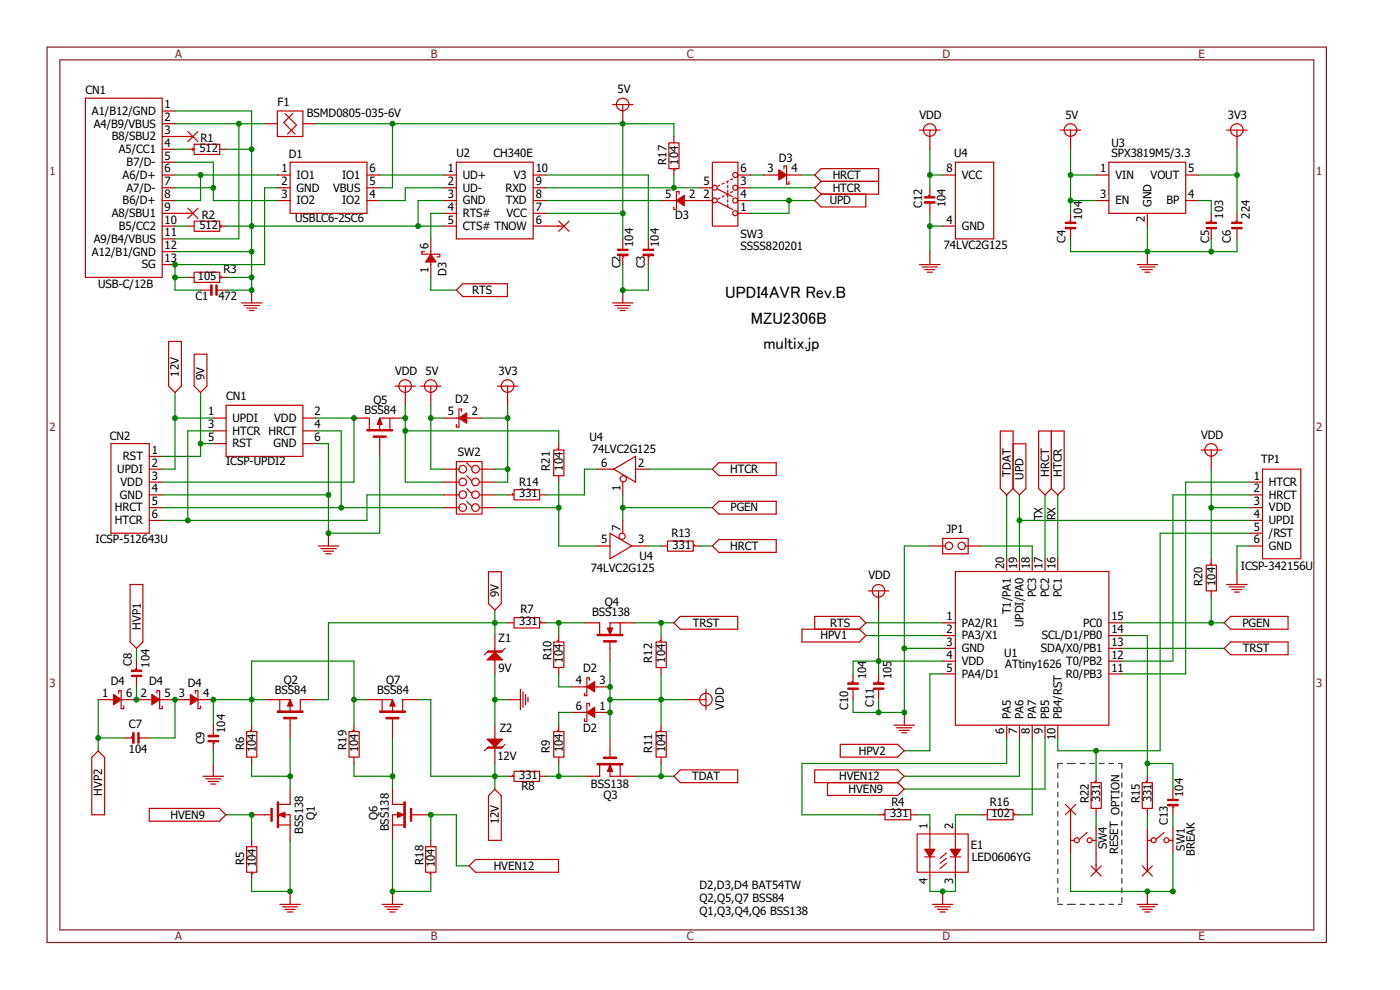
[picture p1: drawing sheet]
<svg xmlns="http://www.w3.org/2000/svg" width="297mm" height="210mm" viewBox="0 0 297 210" stroke-linecap="round" stroke-linejoin="round" font-family="sans-serif">
<path d="M10 10h271.4v189.9h-271.4zM12.7 12.7h266v184.6h-266z" fill="none" stroke="#802020" stroke-width=".25"/>
<path d="M224.4 162v29.9M224.4 162h2.7M227.1 162h10.9M238 162v29.9M224.4 191.9h2.7M227.1 191.9h10.9" fill="none" stroke="#0000c0" stroke-width=".25" stroke-dasharray="1 1"/>
<g fill="none" stroke="#c00000" stroke-width=".25">
<path d="M18.1 20.8h16.3v38h-16.3zM34.4 29h6.5M34.4 37.1h2.7M34.4 39.8h2.7M34.4 34.4h2.7M34.4 23.5h2.7M34.4 26.2h2.7M34.4 31.7h2.7M39.8 27.9l2.2 2.2M39.8 31.7h1.4M40.9 31.4v.6M41.2 30.6h5.4v2.2h-5.4z"/>
<path d="M42 27.9l-2.2 2.2M46.6 31.7h1.4M56.1 26.2h2.7M58.8 23.5h5.5v5.5h-5.5zM58.8 37.1h2.8M58.8 39.8h2.8M60.5 24.1l2.4 2.4-1.9 1.9M61.6 34.4h16.3v10.9h-16.3zM62.1 24.1l-1.9 1.9 2.4 2.4M64.3 26.2h2.7M77.9 37.1h2.7M77.9 39.8h2.7"/>
<path d="M94.1 37.1h2.7M94.1 39.8h2.7M96.8 34.4h16.3v16.3h-16.3zM113.1 37.1h2.7M113.1 39.8h2.7M130 22.2h4.3M132.1 22.2v4M141.9 30.3h2.2v5.5h-2.2zM143 29v1.3M143 35.8v1.3M143 36h.3M148.4 39.8h2.7"/>
<path d="M151.1 34.4h5.4v13.6h-5.4zM156.5 37.1h2.8M156.5 39.8h2.8M162 37.1h3.2M166.3 35.8v-.6h.6v3.8h.5v-.5M166.9 37.1h3.2M174.2 38.5l-1.4-1.4 1.4-1.3h12.2v5.4h-12.2M174.2 38.5l-1.4 1.3 1.4 1.4M174.2 38.5h12.2M195.1 27.6h4.3M197.3 27.6v4.1M197.3 39.8v1.9"/>
<path d="M200 37.1h2.7M202.7 34.4h8.1v16.3h-8.1zM225 27.6h4.3M227.1 27.6v4.1M232.5 37.1h2.7M235.2 34.4h16.3v10.9h-16.3zM251.5 37.1h2.8M260.2 27.6h4.4M262.4 27.6v4.1M34.4 45.3h6.5M34.4 42.5h2.7M34.4 48h2.7"/>
<path d="M34.4 50.7h2.7M34.4 53.4h2.7M34.4 56.1h2.7M39.8 44.2l2.2 2.2M39.8 48h1.4M39.8 58.8h1.4M41.2 46.9h5.4v2.2h-5.4zM41.2 57.7h5.4v2.2h-5.4zM42 44.2l-2.2 2.2M46.6 48h1.4M46.6 58.8h1.4M46.9 47.7v.6"/>
<path d="M46.9 58.5v.6M58.8 42.5h2.8M77.9 42.5h2.7M90 53.4h-.5v.5h3.8v.6h-.5M91.4 50.7v3.2M91.4 55.6v3.2M94.1 45.3h2.7M94.1 42.5h2.7M94.1 48h2.7M113.1 45.3h2.7M113.1 42.5h2.7M113.1 48h6.5"/>
<path d="M118.5 46.9l2.2 2.2M120.7 46.9l-2.2 2.2M132.1 50.7v2.2M132.1 54.2v1.9M132.1 54.5h.3M137.5 50.7v2.2M137.5 54.2v1.9M137.5 54.5h.3M140.3 42.5h3.2M144.1 41.2v-.6h-.6v3.8h-.5v-.5M145.2 42.5h5.9M152.2 42.8l3.2 1.6"/>
<path d="M152.2 40.1l3.2 1.6M156.5 45.3h2.8M156.5 42.5h2.8M174.2 41.2l-1.4 1.3 1.4 1.4h9.5v-2.7M195.1 56.1h4.3M195.6 56.6h3.3M196.2 57.2h2.1M196.7 57.7h1.1M197 41.4h.3M197.3 43.1v2.2M197.3 53.4v2.7M200 48h2.7"/>
<path d="M226.9 46.9h.2M227.1 45.3v1.9M227.1 48.5v2.2M232.5 42.5h2.7M241.3 56.1h4.3M241.8 56.6h3.2M242.3 57.2h2.2M242.9 57.7h1.1M243.4 45.3v2.7M243.4 53.4v2.7M251.5 42.5h2.8M256.7 46.9h.3"/>
<path d="M257 45.3v1.9M257 48.5v2.2M262.1 46.9h.3M262.4 45.3v1.9M262.4 48.5v2.2M35.8 72.4h2.7v9.5l-1.4 1.4-1.3-1.4zM41.2 75.1h2.7v6.8l-1.4 1.4-1.3-1.4zM42.5 61.6h2.2M46.1 61.6h1.9M51.2 64.3h4.4M51.8 64.8h3.2M52.3 65.4h2.2"/>
<path d="M52.9 65.9h1M53.4 61.6v2.7M96.8 61.6l1.4-1.4h9.5v2.7h-9.5zM130 64.3h4.3M130.5 64.8h3.2M131 65.4h2.2M131.6 65.9h1.1M132.1 61.6v2.7M23.5 94.1h8.2v19h-8.2zM31.7 96.8h2.7M31.7 99.5h2.7M45.3 88.7h2.7"/>
<path d="M45.3 94.1h2.7M45.3 91.4h2.7M48 86h16.3v10.8h-16.3zM64.3 88.7h2.7M64.3 94.1h2.7M64.3 91.4h2.7M75.1 88.7h3.3v2.7M80.6 88.7h5.4M80.6 89.8v1.3M80.6 92.8v4M82.7 88.7v2.7M83.8 81.9h4.3"/>
<path d="M86 81.9v4.1M89.2 81.9h4.4M91.4 81.9v4.1M94.1 88.7h3.3M94.1 99.5h3.3M96.8 97.9h5.5v11.2h-5.5zM97.9 87.3v-.5h-.5v3.8h-.6v-.6M99 88.7h3.3M99 98.2l1.1 1.1M101.7 99.5h3.3M105.5 81.9h4.4M107.7 81.9v4.1"/>
<path d="M117.5 95.5h2.1v5.4h-2.1zM118.3 95.2h.2M118.5 94.1v1.4M126.7 99.5h3.5M130.2 99.5l4.6-2.7v5.5zM134.8 99.5h2.7M151.1 99.5l1.4-1.3h12.2v2.7h-12.2zM212.2 91.4h2.7v12.2l-1.3 1.4-1.4-1.4zM214.9 94.1h2.7v9.5l-1.3 1.4-1.4-1.4M220.3 91.4h5.5v12.2l-1.4 1.4-1.3-1.4-1.4 1.4-1.4-1.4zM223.1 91.4v12.2M254.8 95.5h4.4"/>
<path d="M257 95.5v4M267.8 99.5h8.2v19h-8.2zM31.7 102.3h2.7M31.7 105h2.7M31.7 107.7h2.7M31.7 110.4h2.7M67.5 115.8h4.3M68.1 116.4h3.2M68.6 116.9h2.2M69.1 117.5h1.1M69.7 113.1v2.7M94.1 102.3h3.3"/>
<path d="M94.1 105h3.3M94.1 107.7h3.3M99 100.9l1.1 1.1M99 103.6l1.1 1.1M99 106.3l1.1 1.1M101.7 102.3h3.3M101.7 105h3.3M101.7 107.7h3.3M107.7 105h1.4M108.8 104.7v.3M109.1 103.9h5.4v2.1h-5.4zM114.5 105h1.3"/>
<path d="M118.5 100.9v1.4M126.7 115.8h2.7M129.4 113.1l4.6 2.7-4.6 2.7zM132.1 102.3v2.7M132.1 110.4v2.7M134 115.8h3.5M140.3 115.8h1.3M141.6 114.8h5.5v2.1h-5.5zM147.1 115.8h1.3M147.3 115.6v.2M151.1 107.7l1.4-1.4h12.2v2.8h-12.2zM151.1 115.8l1.4-1.3h12.2v2.7h-12.2z"/>
<path d="M197.3 115.8h3.2M200 114.2h5.4v3.3h-5.4zM204.9 115.8h3.2M213.6 118.5v2.7M216.3 118.5v2.7M219 118.5v2.7M221.7 118.5v2.7M224.4 118.5v2.7M255.9 119.9h2.2v5.4h-2.2zM256.7 119.6h.3M257 118.5v1.4M265.1 115.8h2.7"/>
<path d="M265.1 102.3h2.7M265.1 105h2.7M265.1 107.7h2.7M265.1 110.4h2.7M265.1 113.1h2.7M27.6 124h2.7v12.2l-1.3 1.3-1.4-1.3zM103.6 138.1l-.8 .8M103.6 121.3h2.7v6.8l-1.3 1.3-1.4-1.3zM105 134.8v3.3M105 140v3M107.1 137.5l-.8 .8M107.7 132.1h1.4"/>
<path d="M109.1 131h5.4v2.2h-5.4zM114.5 132.1h1.3M114.8 131.8v.3M117.5 136.2h2.1v5.4h-2.1zM118.3 135.9h.2M118.5 134.8v1.4M124 132.1h3.2v2.7M129.4 136.2v4.1M131.6 132.1v2.7M134.8 132.1h-5.4v1.4M139.2 136.2h2.2v5.4h-2.2zM140 135.9h.3"/>
<path d="M140.3 134.8v1.4M143 132.1l1.3-1.3h12.2v2.7h-12.2zM170.1 133.5h12.2l1.4 1.3-1.4 1.4h-12.2zM172.8 133.5v-2.7h9.5l1.4 1.3-1.4 1.4M184.2 125.3h4.4M186.4 125.3v4.1M200 132.1h2.7M200 134.8h2.7M200 137.5h2.7M202.7 121.2h32.5v32.6h-32.5zM235.2 132.1h2.8M235.2 134.8h2.8"/>
<path d="M235.2 137.5h2.8M257 125.3v1.4M260.2 124h4.4M260.8 124.5h3.2M261.1 130.8h12.2v2.7h-12.2l-1.4-1.4zM261.1 136.2h12.2v2.7h-12.2l-1.4-1.4zM261.3 125.1h2.2M261.9 125.6h1M262.4 121.2v2.8M20.8 148.4h3.3M25.2 147.1v-.6h.5v3.8h.5v-.5M25.7 148.4h6.5"/>
<path d="M26.2 156.5h2M27.9 156.3v.2M28.7 141.9h.3M29 140.3v1.9M29 143.5v2.2M29.5 156.5h2.2M33.3 147.1v-.6h.6v3.8h.5v-.5M33.9 148.4h6.5M41.4 147.1v-.6h.6v3.8h.5v-.5M42 148.4h3.3M45.3 153.8v2.2M45.3 157.4v1.9"/>
<path d="M45.3 157.6h.2M52.3 155.2h2.2v5.4h-2.2zM53.1 154.9h.3M53.4 153.8v1.4M56.1 148.4h5.5M59.4 148.4v2.7M61.6 149.5v1.3M61.6 152.5v4M67 148.4h-3.3v2.7M74 155.2h2.2v5.4h-2.2zM74.8 154.9h.3M75.1 153.8v1.4"/>
<path d="M77.9 148.4h5.4M81.1 148.4v2.7M83.3 149.5v1.3M83.3 152.5v4M88.7 148.4h-3.3v2.7M103.6 158.5l-.8 .8M105 153.8v3M105 158.7v3.3M107.1 157.9l-.8 .8M107.7 148.4h2.7M110.4 146.2v4.4M111 146.8v3.2"/>
<path d="M111.5 147.3v2.2M112 147.9v1M117.5 155.2h2.1v5.4h-2.1zM118.3 154.9h.2M118.5 141.6v1.4M118.5 153.8v1.4M121.2 145.7h3.3M121.2 151.1h3.3M125.1 144.3v-.5h-.6v3.8h-.5v-.5M125.1 149.8v-.6h-.6v3.8h-.5v-.5M126.2 145.7h3.2M126.2 151.1h3.2"/>
<path d="M129.4 156.5v4.1M139.2 155.2h2.2v5.4h-2.2zM140 154.9h.3M140.3 141.6v1.4M140.3 153.8v1.4M145.7 148.4h4.1M149.8 146.2v4.4M178.3 157.9h12.2l1.3 1.4-1.3 1.3h-12.2zM180.7 144.6h.3M181 143v1.9M181 146.2v2.2M186.1 144.6h.3"/>
<path d="M186.4 143v1.9M186.4 146.2v2.2M189.7 153.8h4.3M190.2 154.4h3.3M190.8 154.9h2.1M191.3 155.4h1.1M191.9 151.1v2.7M200 140.3h2.7M200 143h2.7M213.6 153.8v2.7M216.3 153.8v2.7M219 153.8v2.7"/>
<path d="M221.7 153.8v2.7M224.4 153.8v2.7M235.2 140.3h2.8M235.2 143h2.8M19.5 160.7l1.3-1.4 1.4 1.4v12.1h-2.7zM31.7 171.5h14.9l1.3 1.3-1.3 1.4h-14.9zM43.1 164.7h4.3M43.6 165.2h3.3M44.2 165.8h2.2M44.7 166.3h1.1M45.3 162v2.7M52.3 179.6h2.2v5.4h-2.2z"/>
<path d="M53.4 160.6v1.4M53.4 178.3v1.3M53.4 172.8h4.1M58.8 175h2.8M60.2 172.8h1.4v5.5M61.6 167.4v3.2h-2.8M75.1 160.6v1.4M83.3 167.4v3.2h2.7M83.3 175h2.7M84.6 172.8h-1.3v5.5M87.3 172.8h4.1M90.3 179.6h2.2v5.4h-2.2z"/>
<path d="M91.4 178.3v1.3M103.6 168.8l1.4-1.4 1.3 1.4v9.5h-2.7zM107.7 164.7h1.4M108.8 164.4v.3M109.1 163.6h5.4v2.2h-5.4zM114.5 164.7h1.3M118.5 160.6v1.4M127.2 162v2.7h-3.2M129.4 163.3v1.4h5.4M131.6 162v2.7M140.3 160.6v1.4M143 164.7l1.3-1.4h12.2v2.7h-12.2z"/>
<path d="M172.8 163.3h17.7l1.3 1.4-1.3 1.3h-17.7zM175.6 166v2.7h14.9l1.3-1.3-1.3-1.4M186.4 172.8h1.3M187.5 172.6v.2M187.7 171.7h5.5v2.2h-5.5zM193.2 172.8h1.4M194.6 176.9h10.8v8.1h-10.8zM197.3 175.6v4.6M202.7 175.6v4.6M208.1 172.8h1.4M209.5 171.7h5.4v2.2h-5.4zM214.9 172.8h1.4"/>
<path d="M215.2 172.6v.2M226 170.6l2.2 2.2M227.1 171.7v9.3M227.1 178.3h.8M228.2 170.6l-2.2 2.2M230.6 176.6l-1.6 1.4M231.5 166h2.1v5.5h-2.1zM231.7 178.3h.8M232.3 165.8h.2M232.5 164.7v1.3M232.5 171.5v1.3M232.5 175.6v9.2"/>
<path d="M242.3 166h2.2v5.5h-2.2zM243.1 165.8h.3M243.4 164.7v1.3M243.4 171.5v1.3M243.4 175.6v9.2M243.4 178.3h.8M246.9 176.6l-1.6 1.4M248 178.3h.8M248.8 167.4v2.2M248.8 170.9v1.9M248.8 175.6v5.4M248.8 171.2h.3"/>
<path d="M53.4 185v1.4M53.4 185.3h.3M59.4 191.9h4.3M59.9 192.4h3.3M60.5 192.9h2.1M61 193.5h1.1M61.6 189.1v2.8M81.1 191.9h4.3M81.6 192.4h3.3M82.2 192.9h2.1M82.7 193.5h1.1M83.3 189.1v2.8"/>
<path d="M91.1 185.3h.3M91.4 185v1.4M99.5 183.7l1.4-1.4h17.6v2.7h-17.6zM196.2 181.8h2.1M197.3 181.8v4.6M197.8 191.9h4.3M198.3 192.4h3.3M198.9 192.9h2.2M199.4 193.5h1.1M200 189.1v2.8M200.8 181l-1.4 1.1M200.8 182.1l-1.4 1"/>
<path d="M200.8 183.1l-1.4 1.1M201.6 181.8h2.2M202.7 181.8v4.6M231.5 183.7l2.1 2.1M233.6 183.7l-2.1 2.1M241.3 191.9h4.3M241.8 192.4h3.2M242.3 192.9h2.2M242.3 183.7l2.2 2.1M242.9 193.5h1.1M243.4 189.1v2.8M244.5 183.7l-2.2 2.1"/>
<circle cx="132.1" cy="22.2" r="1.33"/>
<circle cx="151.6" cy="39.8" r=".52"/>
<circle cx="156" cy="39.8" r=".53"/>
<circle cx="156" cy="37.1" r=".53"/>
<circle cx="197.3" cy="27.6" r="1.33"/>
<circle cx="227.1" cy="27.6" r="1.33"/>
<circle cx="262.4" cy="27.6" r="1.33"/>
<circle cx="151.6" cy="42.5" r=".52"/>
<circle cx="156" cy="45.2" r=".53"/>
<circle cx="156" cy="42.5" r=".53"/>
<circle cx="86" cy="81.9" r="1.33"/>
<circle cx="91.4" cy="81.9" r="1.33"/>
<circle cx="98.2" cy="99.5" r=".8"/>
<circle cx="100.9" cy="99.5" r=".8"/>
<circle cx="107.7" cy="81.9" r="1.33"/>
<circle cx="256.9" cy="95.4" r="1.33"/>
<circle cx="98.2" cy="107.7" r=".8"/>
<circle cx="98.2" cy="104.9" r=".8"/>
<circle cx="98.2" cy="102.2" r=".8"/>
<circle cx="100.9" cy="104.9" r=".8"/>
<circle cx="100.9" cy="107.7" r=".8"/>
<circle cx="100.9" cy="102.2" r=".8"/>
<circle cx="132" cy="113.8" r=".66"/>
<circle cx="132.2" cy="101.6" r=".66"/>
<circle cx="201.3" cy="115.8" r=".78"/>
<circle cx="204" cy="115.8" r=".78"/>
<circle cx="186.4" cy="125.3" r="1.33"/>
<circle cx="149.8" cy="148.4" r="1.33"/>
<circle cx="228.5" cy="178.2" r=".53"/>
<circle cx="231.2" cy="178.2" r=".53"/>
<circle cx="244.8" cy="178.2" r=".53"/>
<circle cx="247.5" cy="178.2" r=".53"/>
</g>
<g fill="#c00000" stroke="#c00000" stroke-width=".25">
<path d="M77.9 91.1h5.4v.3h-5.4z"/>
<path d="M80.6 88.7l.5 1.3h-1.1z"/>
<path d="M79.2 92.5h2.7v.3h-2.7z"/>
<path d="M45.8 60.5h.3v2.1h-.3z"/>
<path d="M44.7 60.5h.3v2.1h-.3z"/>
<path d="M136.4 53.9h2.2v.3h-2.2z"/>
<path d="M136.4 52.9h2.2v.2h-2.2z"/>
<path d="M131 53.9h2.2v.3h-2.2z"/>
<path d="M131 52.9h2.2v.2h-2.2z"/>
<path d="M143.5 42.5l1.7-1.1v2.2z"/>
<path d="M97.4 88.7l1.6-1.1v2.2z"/>
<path d="M91.4 53.9l1.1 1.7h-2.2z"/>
<path d="M196.2 41.7h2.1v.3h-2.1z"/>
<path d="M196.2 42.8h2.1v.3h-2.1z"/>
<path d="M261.3 47.2h2.2v.2h-2.2z"/>
<path d="M261.3 48.3h2.2v.2h-2.2z"/>
<path d="M226 47.2h2.2v.2h-2.2z"/>
<path d="M226 48.3h2.2v.2h-2.2z"/>
<path d="M255.9 47.2h2.2v.2h-2.2z"/>
<path d="M255.9 48.3h2.2v.2h-2.2z"/>
<path d="M185.3 144.9h2.2v.3h-2.2z"/>
<path d="M185.3 146h2.2v.2h-2.2z"/>
<path d="M179.9 144.9h2.2v.3h-2.2z"/>
<path d="M179.9 146h2.2v.2h-2.2z"/>
<path d="M58.8 150.8h5.5v.3h-5.5z"/>
<path d="M61.6 148.4l.5 1.4h-1.1z"/>
<path d="M60.2 152.2h2.7v.3h-2.7z"/>
<path d="M58.8 170.1h.3v5.5h-.3z"/>
<path d="M57.5 171.5h.2v2.7h-.2z"/>
<path d="M59.1 172.8l1.4-.5v1.1z"/>
<path d="M32.2 147.3l1.7 1.1-1.7 1.1z"/>
<path d="M103.3 156.8h3.3l-1.6 1.7z"/>
<path d="M103.3 158.7l.3-.2h3l-.3 .2z"/>
<path d="M105 138.3l1.6 1.7h-3.3z"/>
<path d="M103.3 138.3l.3-.2h3l-.3 .2z"/>
<path d="M124.5 145.7l1.7-1.1v2.2z"/>
<path d="M124.5 151.1l1.7-1.1v2.2z"/>
<path d="M196.2 180.2h2.1l-1 1.6z"/>
<path d="M201.6 180.2h2.2l-1.1 1.6z"/>
<path d="M80.6 150.8h5.4v.3h-5.4z"/>
<path d="M83.3 148.4l.5 1.4h-1.1z"/>
<path d="M81.9 152.2h2.7v.3h-2.7z"/>
<path d="M27.9 142.2h2.2v.3h-2.2z"/>
<path d="M27.9 143.3h2.2v.2h-2.2z"/>
<path d="M44.2 157.1h2.2v.3h-2.2z"/>
<path d="M44.2 156h2.2v.3h-2.2z"/>
<path d="M28.2 155.4h.2v2.2h-.2z"/>
<path d="M29.3 155.4h.2v2.2h-.2z"/>
<path d="M24.1 147.3l1.6 1.1-1.6 1.1z"/>
<path d="M40.4 147.3l1.6 1.1-1.6 1.1z"/>
<path d="M126.7 134.6h5.4v.2h-5.4z"/>
<path d="M128.1 135.9h2.7v.3h-2.7z"/>
<path d="M128.9 133.2h1.1l-.6 1.4z"/>
<path d="M126.7 162h5.4v.3h-5.4z"/>
<path d="M128.1 160.6h2.7v.3h-2.7z"/>
<path d="M129.4 162.3l.6 1.3h-1.1z"/>
<path d="M85.7 170.1h.3v5.5h-.3z"/>
<path d="M87.1 171.5h.2v2.7h-.2z"/>
<path d="M84.3 172.3l1.4 .5-1.4 .6z"/>
<path d="M165.2 36l1.7 1.1-1.7 1.1z"/>
<path d="M247.7 170.6h2.2v.3h-2.2z"/>
<path d="M247.7 169.6h2.2v.2h-2.2z"/>
</g>
<path d="M155.4 37.9l-3.2 1.6M154.4 43.9v-5.2M155.4 40.6l-3.2 1.7" fill="none" stroke="#c00000" stroke-width=".25" stroke-dasharray=".5 .5"/>
<g fill="none" stroke="#008000" stroke-width=".25">
<path d="M37.1 34.4h8.2v8.1h13.5M37.1 39.8h8.2M37.1 23.5h16.3v38.1h-5.4M37.1 31.7h2.7M37.1 37.1h21.7M37.1 26.2h19M42.5 37.1v5.4h-5.4M48 31.7h5.4M50.7 26.2v24.5h-13.6M58.8 39.8h-2.7v16.3h-19v5.5h5.4M67 26.2h76v2.8M80.6 37.1h13.5"/>
<path d="M83.3 26.2v13.6h-2.7M94.1 39.8h-8.1v2.7h-5.4M115.8 39.8h32.6M115.8 37.1h21.7v13.6M132.1 26.2v24.5M143 37.1v2.7M159.3 39.8h13.5M159.3 37.1h2.7M170.1 37.1h2.7M197.3 37.1h2.7M197.3 31.7v8.1M227.1 37.1h5.4"/>
<path d="M227.1 31.7v13.6M254.3 37.1h8.1M262.4 31.7v13.6M37.1 53.4h16.3M37.1 58.8h2.7M37.1 48h2.7M48 58.8h5.4M48 48h46.1M91.4 58.8v2.8h5.4M94.1 42.5h-5.4v5.5M94.1 45.3h-2.7v5.4M115.8 42.5h24.5"/>
<path d="M115.8 45.3h16.3M132.1 56.1v5.5h5.4v-5.5M159.3 42.5h13.5M167.4 42.5v2.8h-8.1M197.3 48h2.7M197.3 45.3v8.1M227.1 42.5h5.4M227.1 50.7v2.7h35.3v-2.7M243.4 48v5.4M254.3 42.5h2.7v2.8M257 50.7v2.7M37.1 83.3v16.2h-2.7"/>
<path d="M37.1 88.7h8.2M42.5 83.3v13.5h-8.1M42.5 94.1h2.8M45.3 91.4h-5.5v19M67 91.4h5.4v16.3M67 88.7h8.1v13.6h-40.7M67 94.1h2.7v19h10.9v-16.3M86 86v16.3h8.1M86 91.4h32.5v2.7M91.4 86v13.5h2.7M91.4 88.7h2.7M102.3 88.7h5.4"/>
<path d="M105 99.5h2.7M107.7 86v16.3h-2.7M126.7 99.5h-2.7v5.5h-8.2M137.5 99.5h13.6M257 99.5v19M34.4 105h35.3M34.4 107.7h59.7M94.1 105h-16.2v5.4h-43.5M105 105h2.7M105 107.7h13.5M118.5 102.3v13.5h8.2M132.1 105v5.4"/>
<path d="M132.1 107.7h19M137.5 115.8h2.8M148.4 115.8h2.7M197.3 115.8h-5.4v35.3h-10.9v-2.7M208.1 115.8h10.9v2.7M213.6 105v13.5M216.3 105v13.5M216.3 110.4h48.8M221.7 105v13.5M224.4 105v13.5M257 107.7h8.1M265.1 102.3h-13.6v40.7h-13.5"/>
<path d="M265.1 113.1h-19v46.2h-21.7v-2.8M265.1 105h-16.3v35.3h-10.8M265.1 115.8h-2.7v5.4M29 137.5v2.8M105 129.4v5.4M107.7 132.1h-38v16.3h-2.7M115.8 132.1h8.2M118.5 132.1v2.7M134.8 132.1h8.2M140.3 132.1v2.7M183.7 134.8h16.3M183.7 132.1h16.3"/>
<path d="M186.4 129.4v13.6M191.9 137.5h8.1M238 134.8h5.4v29.9M238 137.5h21.7M238 132.1h21.7M257 126.7v5.4M20.8 156.5h5.4M20.8 148.4v10.9M29 145.7v2.7M37.1 148.4v8.1h-5.4M45.3 159.3v2.7M53.4 153.8v-13.5h21.7v13.5"/>
<path d="M56.1 148.4h-10.8v5.4M61.6 156.5v10.9M75.1 148.4h2.8M83.3 156.5v10.9M88.7 148.4h2.7v16.3h16.3M105 148.4h2.7M105 143v10.8M118.5 143v2.7h2.7M121.2 151.1h-2.7v2.7M129.4 148.4h16.3M129.4 140.3v16.2M140.3 143v10.8"/>
<path d="M186.4 148.4v2.7M200 143h-2.7v16.3h-5.4M200 140.3h-19v2.7M213.6 156.5v5.5h-43.5v10.8h16.3M216.3 156.5v8.2h-24.4M219 156.5v16.3h-2.7M221.7 156.5v10.9h-29.8M232.5 159.3v5.4M48 172.8h5.4v5.5M53.4 162v2.7h8.2M61.6 178.3v10.8h-8.2v-2.7M75.1 162v2.7h8.2"/>
<path d="M83.3 178.3v10.8h8.1v-2.7M91.4 178.3v-5.5h5.4v10.9h2.7M105 162v5.4M115.8 164.7h8.2M118.5 162v2.7M134.8 164.7h8.2M140.3 162v2.7M194.6 172.8h2.7v2.8M208.1 172.8h-5.4v2.8M232.5 172.8v2.8M243.4 172.8v2.8M243.4 162h5.4v5.4"/>
<path d="M248.8 172.8v2.8M197.3 186.4v2.7h5.4v-2.7M227.1 181v8.1h21.7v-8.1"/>
</g>
<g fill="#008000" stroke="#008000" stroke-width=".21">
<circle cx="42.5" cy="37.1" r=".52"/>
<circle cx="45.2" cy="39.8" r=".52"/>
<circle cx="37.1" cy="58.8" r=".52"/>
<circle cx="37.1" cy="56.1" r=".52"/>
<circle cx="53.4" cy="53.4" r=".52"/>
<circle cx="53.4" cy="31.7" r=".52"/>
<circle cx="53.4" cy="48" r=".52"/>
<circle cx="83.3" cy="26.2" r=".52"/>
<circle cx="88.7" cy="48" r=".52"/>
<circle cx="53.4" cy="58.8" r=".52"/>
<circle cx="53.4" cy="61.6" r=".52"/>
<circle cx="50.7" cy="26.2" r=".52"/>
<circle cx="132.1" cy="45.3" r=".52"/>
<circle cx="132.1" cy="61.6" r=".52"/>
<circle cx="132.1" cy="26.2" r=".52"/>
<circle cx="39.8" cy="110.4" r=".52"/>
<circle cx="72.4" cy="107.7" r=".52"/>
<circle cx="69.7" cy="105" r=".52"/>
<circle cx="42.5" cy="94.1" r=".52"/>
<circle cx="37.1" cy="88.7" r=".52"/>
<circle cx="69.7" cy="113.1" r=".52"/>
<circle cx="107.7" cy="88.7" r=".52"/>
<circle cx="91.4" cy="88.7" r=".52"/>
<circle cx="86" cy="88.7" r=".52"/>
<circle cx="75.1" cy="88.7" r=".52"/>
<circle cx="107.7" cy="99.5" r=".52"/>
<circle cx="197.3" cy="48" r=".52"/>
<circle cx="197.3" cy="37.1" r=".52"/>
<circle cx="262.4" cy="37.1" r=".52"/>
<circle cx="227.1" cy="37.1" r=".52"/>
<circle cx="227.1" cy="42.5" r=".52"/>
<circle cx="257" cy="53.4" r=".52"/>
<circle cx="243.4" cy="53.4" r=".52"/>
<circle cx="132.1" cy="107.7" r=".52"/>
<circle cx="243.4" cy="189.1" r=".52"/>
<circle cx="216.3" cy="110.4" r=".52"/>
<circle cx="186.4" cy="140.3" r=".52"/>
<circle cx="232.5" cy="159.3" r=".52"/>
<circle cx="191.8" cy="151.1" r=".52"/>
<circle cx="186.4" cy="151.1" r=".52"/>
<circle cx="248.8" cy="189.1" r=".52"/>
<circle cx="28.9" cy="148.4" r=".52"/>
<circle cx="37.1" cy="148.4" r=".52"/>
<circle cx="53.4" cy="148.4" r=".52"/>
<circle cx="45.2" cy="148.4" r=".52"/>
<circle cx="20.8" cy="156.5" r=".52"/>
<circle cx="61.5" cy="164.7" r=".52"/>
<circle cx="53.4" cy="172.8" r=".52"/>
<circle cx="61.5" cy="189.1" r=".52"/>
<circle cx="75.1" cy="148.4" r=".52"/>
<circle cx="83.3" cy="164.7" r=".52"/>
<circle cx="91.4" cy="172.8" r=".52"/>
<circle cx="83.3" cy="189.1" r=".52"/>
<circle cx="105" cy="148.4" r=".52"/>
<circle cx="105" cy="132.1" r=".52"/>
<circle cx="105" cy="164.7" r=".52"/>
<circle cx="118.5" cy="132.1" r=".52"/>
<circle cx="118.5" cy="164.7" r=".52"/>
<circle cx="129.4" cy="148.4" r=".52"/>
<circle cx="129.4" cy="151.1" r=".52"/>
<circle cx="129.4" cy="145.7" r=".52"/>
<circle cx="140.2" cy="148.4" r=".52"/>
<circle cx="140.2" cy="164.7" r=".52"/>
<circle cx="140.2" cy="132.1" r=".52"/>
<circle cx="118.5" cy="107.7" r=".52"/>
<circle cx="86" cy="91.4" r=".52"/>
<circle cx="200" cy="189.1" r=".52"/>
<circle cx="257" cy="107.7" r=".52"/>
<circle cx="243.4" cy="162" r=".52"/>
<circle cx="257" cy="132.1" r=".52"/>
<circle cx="167.4" cy="42.5" r=".52"/>
<circle cx="142.9" cy="39.8" r=".52"/>
<circle cx="191.8" cy="137.5" r=".52"/>
</g>
<g font-size="3.5">
<text x="153.8" y="63.2">UPDI4AVR Rev.B</text>
<text x="159.3" y="68.7">MZU2306B</text>
<text x="162" y="74.1">multix.jp</text>
</g>
<g font-size="2.4" fill="#802020">
<text x="37.1" y="12.4">A</text>
<text x="91.4" y="12.4">B</text>
<text x="145.7" y="12.4">C</text>
<text x="200" y="12.4">D</text>
<text x="254.3" y="12.4">E</text>
<text x="10.5" y="37.1">1</text>
<text x="279.2" y="37.1">1</text>
<text x="10.5" y="91.4">2</text>
<text x="279.2" y="91.4">2</text>
<text x="10.5" y="145.7">3</text>
<text x="279.2" y="145.7">3</text>
<text x="37.1" y="199.4">A</text>
<text x="91.4" y="199.4">B</text>
<text x="145.7" y="199.4">C</text>
<text x="200" y="199.4">D</text>
<text x="254.3" y="199.4">E</text>
</g>
<g font-size="2.4">
<text x="18.1" y="20">CN1</text>
<text x="34.9" y="23">1</text>
<text x="58.8" y="22.4">F1</text>
<text x="131" y="19.7">5V</text>
<text x="19.5" y="24.3">A1/B12/GND</text>
<text x="19.9" y="27.1">A4/B9/VBUS</text>
<text x="23.7" y="29.8">B8/SBU2</text>
<text x="34.9" y="25.7">2</text>
<text x="34.9" y="28.4">3</text>
<text x="65.1" y="24.9">BSMD0805-035-6V</text>
<text x="195.1" y="25.2">VDD</text>
<text x="226" y="25.2">5V</text>
<text x="260.5" y="25.2">3V3</text>
<text x="25.2" y="32.5">A5/CC1</text>
<text x="26.8" y="35.2">B7/D-</text>
<text x="34.9" y="31.2">4</text>
<text x="34.9" y="33.9">5</text>
<text x="42.3" y="32.2">512</text>
<text x="42.5" y="30.1">R1</text>
<text x="61.3" y="33.6">D1</text>
<text x="96.8" y="33.3">U2</text>
<text x="104.7" y="33.3">CH340E</text>
<text x="141.4" y="34.9" transform="rotate(-90 141.4 34.9)">R17</text>
<text x="143.8" y="34.9" transform="rotate(-90 143.8 34.9)">104</text>
<text x="165.2" y="34.4">D3</text>
<text x="202.4" y="33.3">U4</text>
<text x="235.8" y="33.3">SPX3819M5/3.3</text>
<text x="235.8" y="31.2">U3</text>
<text x="26" y="37.9">A6/D+</text>
<text x="26.8" y="40.6">A7/D-</text>
<text x="34.9" y="36.6">6</text>
<text x="34.9" y="39.3">7</text>
<text x="34.9" y="42">8</text>
<text x="59.7" y="36.6">1</text>
<text x="59.7" y="39.3">2</text>
<text x="59.7" y="42">3</text>
<text x="62.9" y="37.9">IO1</text>
<text x="62.9" y="40.6">GND</text>
<text x="70.7" y="40.6">VBUS</text>
<text x="72.6" y="37.9">IO1</text>
<text x="78.4" y="36.6">6</text>
<text x="78.4" y="39.3">5</text>
<text x="78.4" y="42">4</text>
<text x="95" y="36.6">1</text>
<text x="95" y="39.3">2</text>
<text x="95" y="42">3</text>
<text x="98.2" y="37.9">UD+</text>
<text x="98.2" y="40.6">UD-</text>
<text x="107.2" y="40.6">RXD</text>
<text x="109" y="37.9">V3</text>
<text x="113.7" y="36.6">10</text>
<text x="113.7" y="39.3">9</text>
<text x="113.7" y="42">8</text>
<text x="141.1" y="42">5</text>
<text x="146.2" y="42">2</text>
<text x="149.3" y="39.3">5</text>
<text x="149.3" y="42">2</text>
<text x="157.1" y="42">4</text>
<text x="157.1" y="39.3">3</text>
<text x="157.1" y="36.6">6</text>
<text x="162.9" y="36.6">3</text>
<text x="167.9" y="36.6">4</text>
<text x="176.7" y="40.6">HTCR</text>
<text x="176.7" y="37.9">HRCT</text>
<text x="200.8" y="36.6">8</text>
<text x="204" y="37.9">VCC</text>
<text x="233.4" y="36.6">1</text>
<text x="233.4" y="42">3</text>
<text x="236.6" y="37.9">VIN</text>
<text x="244.1" y="37.9">VOUT</text>
<text x="252.1" y="36.6">5</text>
<text x="252.1" y="42">4</text>
<text x="23.7" y="46.1">A8/SBU1</text>
<text x="26" y="43.3">B6/D+</text>
<text x="34.9" y="44.7">9</text>
<text x="34.9" y="47.4">10</text>
<text x="42.8" y="46.4">R2</text>
<text x="62.6" y="47.2">USBLC6-2SC6</text>
<text x="62.9" y="43.3">IO2</text>
<text x="72.6" y="43.3">IO2</text>
<text x="95" y="44.7">4</text>
<text x="95" y="47.4">5</text>
<text x="98.2" y="43.3">GND</text>
<text x="98.2" y="46.1">RTS#</text>
<text x="107.3" y="43.3">TXD</text>
<text x="107.4" y="46.1">VCC</text>
<text x="113.7" y="44.7">7</text>
<text x="113.7" y="47.4">6</text>
<text x="143.3" y="46.4">D3</text>
<text x="157.1" y="44.7">1</text>
<text x="176" y="43.3">UPD</text>
<text x="195.7" y="44.2" transform="rotate(-90 195.7 44.2)">C12</text>
<text x="200.6" y="43.9" transform="rotate(-90 200.6 43.9)">104</text>
<text x="200.8" y="47.4">4</text>
<text x="229.6" y="46.6" transform="rotate(-90 229.6 46.6)">104</text>
<text x="236.6" y="43.3">EN</text>
<text x="242.9" y="47.1" transform="rotate(-90 242.9 47.1)">2</text>
<text x="244.3" y="43.9" transform="rotate(-90 244.3 43.9)">GND</text>
<text x="247.4" y="43.3">BP</text>
<text x="259.5" y="46.4" transform="rotate(-90 259.5 46.4)">103</text>
<text x="265.2" y="46.4" transform="rotate(-90 265.2 46.4)">224</text>
<text x="19.9" y="51.5">A9/B4/VBUS</text>
<text x="25.2" y="48.8">B5/CC2</text>
<text x="34.9" y="50.1">11</text>
<text x="34.9" y="52.9">12</text>
<text x="42.3" y="48.5">512</text>
<text x="90.9" y="52.9" transform="rotate(-90 90.9 52.9)">6</text>
<text x="98.2" y="48.8">CTS# TNOW</text>
<text x="134.3" y="52.3" transform="rotate(-90 134.3 52.3)">104</text>
<text x="139.7" y="52.3" transform="rotate(-90 139.7 52.3)">104</text>
<text x="157.1" y="53.1">SSSS820201</text>
<text x="157.1" y="50.4">SW3</text>
<text x="200.2" y="52.9">74LVC2G125</text>
<text x="204" y="48.8">GND</text>
<text x="226.1" y="51.5" transform="rotate(-90 226.1 51.5)">C4</text>
<text x="256.5" y="51.5" transform="rotate(-90 256.5 51.5)">C5</text>
<text x="261.1" y="51.5" transform="rotate(-90 261.1 51.5)">C6</text>
<text x="19.5" y="54.2">A12/B1/GND</text>
<text x="30.1" y="56.9">SG</text>
<text x="34.9" y="55.6">13</text>
<text x="42" y="59.4">105</text>
<text x="47.4" y="58">R3</text>
<text x="90.9" y="58" transform="rotate(-90 90.9 58)">1</text>
<text x="94.7" y="58.5" transform="rotate(-90 94.7 58.5)">D3</text>
<text x="131.6" y="56.9" transform="rotate(-90 131.6 56.9)">C2</text>
<text x="136.8" y="56.9" transform="rotate(-90 136.8 56.9)">C3</text>
<text x="20.8" y="61">USB-C/12B</text>
<text x="41.4" y="63.7">C1</text>
<text x="46.4" y="63.7">472</text>
<text x="100.2" y="62.4">RTS</text>
<text x="38" y="79.9" transform="rotate(-90 38 79.9)">12V</text>
<text x="43.4" y="80.6" transform="rotate(-90 43.4 80.6)">9V</text>
<text x="83.8" y="79.5">VDD</text>
<text x="90.3" y="79.5">5V</text>
<text x="105.8" y="79.5">3V3</text>
<text x="44.2" y="88.1">1</text>
<text x="48" y="84.9">CN1</text>
<text x="49.3" y="89.5">UPDI</text>
<text x="58.2" y="89.5">VDD</text>
<text x="66.7" y="88.1">2</text>
<text x="77.3" y="87.9">BSS84</text>
<text x="79.2" y="85.7">Q5</text>
<text x="95" y="88.1">5</text>
<text x="96.6" y="85.4">D2</text>
<text x="100.1" y="88.1">2</text>
<text x="23.3" y="93.3">CN2</text>
<text x="44.2" y="90.8">3</text>
<text x="44.2" y="93.6">5</text>
<text x="49.3" y="92.2">HTCR HRCT</text>
<text x="49.3" y="94.9">RST</text>
<text x="58" y="94.9">GND</text>
<text x="66.7" y="93.6">6</text>
<text x="66.7" y="90.8">4</text>
<text x="125.1" y="93.6">U4</text>
<text x="254.8" y="93">VDD</text>
<text x="24.9" y="100.4">UPDI</text>
<text x="26.1" y="97.7">RST</text>
<text x="32.2" y="96.3">1</text>
<text x="32.2" y="99">2</text>
<text x="32.2" y="101.7">3</text>
<text x="48" y="98.7">ICSP-UPDI2</text>
<text x="97.1" y="96.8">SW2</text>
<text x="116.7" y="99.8" transform="rotate(-90 116.7 99.8)">R21</text>
<text x="119.4" y="99.8" transform="rotate(-90 119.4 99.8)">104</text>
<text x="125.6" y="96">74LVC2G125</text>
<text x="127.6" y="99">6</text>
<text x="135.4" y="99">2</text>
<text x="154.9" y="100.4">HTCR</text>
<text x="214.4" y="101.1" transform="rotate(-90 214.4 101.1)">TDAT</text>
<text x="217.1" y="101.8" transform="rotate(-90 217.1 101.8)">UPD</text>
<text x="222.5" y="101.1" transform="rotate(-90 222.5 101.1)">HRCT</text>
<text x="225.3" y="101.1" transform="rotate(-90 225.3 101.1)">HTCR</text>
<text x="266" y="101.7">1</text>
<text x="267.5" y="98.2">TP1</text>
<text x="25.4" y="105.8">GND</text>
<text x="25.6" y="103.1">VDD</text>
<text x="32.2" y="104.4">4</text>
<text x="32.2" y="107.1">5</text>
<text x="110.2" y="105.5">331</text>
<text x="110.2" y="103.1">R14</text>
<text x="131.6" y="104.1" transform="rotate(-90 131.6 104.1)">1</text>
<text x="266" y="104.4">2</text>
<text x="266" y="107.1">3</text>
<text x="269.2" y="103.1">HTCR</text>
<text x="269.2" y="105.8">HRCT</text>
<text x="24.4" y="108.5">HRCT</text>
<text x="24.4" y="111.2">HTCR</text>
<text x="32.2" y="109.9">6</text>
<text x="131.6" y="112.6" transform="rotate(-90 131.6 112.6)">7</text>
<text x="142.5" y="113.9">R13</text>
<text x="155" y="108.5">PGEN</text>
<text x="200.8" y="113.1">JP1</text>
<text x="221.2" y="110.4" transform="rotate(-90 221.2 110.4)">TX</text>
<text x="223.9" y="110.4" transform="rotate(-90 223.9 110.4)">RX</text>
<text x="266" y="109.9">4</text>
<text x="266" y="112.6">5</text>
<text x="269.2" y="108.5">VDD</text>
<text x="269.2" y="111.2">UPDI</text>
<text x="269.2" y="113.9">/RST</text>
<text x="20.3" y="115.3">ICSP-512643U</text>
<text x="127.6" y="115.3">5</text>
<text x="135.4" y="115.3">3</text>
<text x="135.6" y="118.8">U4</text>
<text x="142.7" y="116.4">331</text>
<text x="154.9" y="116.6">HRCT</text>
<text x="266" y="115.3">6</text>
<text x="269.2" y="116.6">GND</text>
<text x="125.3" y="121.2">74LVC2G125</text>
<text x="184.2" y="122.9">VDD</text>
<text x="213.1" y="120.7" transform="rotate(-90 213.1 120.7)">20</text>
<text x="215.8" y="120.7" transform="rotate(-90 215.8 120.7)">19</text>
<text x="218.5" y="120.7" transform="rotate(-90 218.5 120.7)">18</text>
<text x="221.2" y="120.7" transform="rotate(-90 221.2 120.7)">17</text>
<text x="223.9" y="120.7" transform="rotate(-90 223.9 120.7)">16</text>
<text x="255.1" y="124.2" transform="rotate(-90 255.1 124.2)">R20</text>
<text x="257.9" y="124.2" transform="rotate(-90 257.9 124.2)">104</text>
<text x="263.2" y="121">ICSP-342156U</text>
<text x="105.8" y="126.7" transform="rotate(-90 105.8 126.7)">9V</text>
<text x="110.4" y="130">R7</text>
<text x="125.6" y="130.8">BSS138</text>
<text x="128.3" y="128.6">Q4</text>
<text x="200.8" y="131.6">1</text>
<text x="214.4" y="130.3" transform="rotate(-90 214.4 130.3)">T1/PA1</text>
<text x="219.8" y="126.7" transform="rotate(-90 219.8 126.7)">PC3</text>
<text x="222.5" y="126.7" transform="rotate(-90 222.5 126.7)">PC2</text>
<text x="225.3" y="126.7" transform="rotate(-90 225.3 126.7)">PC1</text>
<text x="235.8" y="131.6">15</text>
<text x="29.8" y="133.6" transform="rotate(-90 29.8 133.6)">HVP1</text>
<text x="105.8" y="136.2">Z1</text>
<text x="110.2" y="132.7">331</text>
<text x="147" y="132.9">TRST</text>
<text x="174.1" y="135.6">HPV1</text>
<text x="176.1" y="132.9">RTS</text>
<text x="200.8" y="134.3">2</text>
<text x="200.8" y="137">3</text>
<text x="204" y="132.9">PA2/R1</text>
<text x="204" y="135.6">PA3/X1</text>
<text x="217.1" y="133" transform="rotate(-90 217.1 133)">UPDI/PA0</text>
<text x="221" y="135.6">SCL/D1/PB0</text>
<text x="229.8" y="132.9">PC0</text>
<text x="235.8" y="134.3">14</text>
<text x="235.8" y="137">13</text>
<text x="263.6" y="132.9">PGEN</text>
<text x="27.9" y="141.4" transform="rotate(-90 27.9 141.4)">C8</text>
<text x="31.7" y="141.6" transform="rotate(-90 31.7 141.6)">104</text>
<text x="105.8" y="142.5">9V</text>
<text x="117" y="140" transform="rotate(-90 117 140)">R10</text>
<text x="119.4" y="140.5" transform="rotate(-90 119.4 140.5)">104</text>
<text x="123.7" y="142.5">D2</text>
<text x="138.4" y="140.5" transform="rotate(-90 138.4 140.5)">R12</text>
<text x="141.1" y="140.5" transform="rotate(-90 141.1 140.5)">104</text>
<text x="200.8" y="139.7">4</text>
<text x="200.8" y="142.5">5</text>
<text x="204" y="138.3">GND</text>
<text x="204" y="141.1">VDD</text>
<text x="204" y="143.8">PA4/D1</text>
<text x="213" y="139.4">U1</text>
<text x="213.3" y="141.6">ATtiny1626 T0/PB2</text>
<text x="220.8" y="138.3">SDA/X0/PB1</text>
<text x="226.1" y="143.8">R0/PB3</text>
<text x="235.8" y="139.7">12</text>
<text x="235.8" y="142.5">11</text>
<text x="263.7" y="138.3">TRST</text>
<text x="21.7" y="147.9">1</text>
<text x="23.5" y="145.4">D4</text>
<text x="26.8" y="147.9">6</text>
<text x="29.8" y="147.9">2</text>
<text x="31.7" y="145.4">D4</text>
<text x="34.9" y="147.9">5</text>
<text x="38" y="147.9">3</text>
<text x="39.8" y="145.7">D4</text>
<text x="43.1" y="147.9">4</text>
<text x="58.3" y="147.3">BSS84</text>
<text x="60.2" y="145.2">Q2</text>
<text x="80" y="147.3">BSS84</text>
<text x="81.9" y="145.2">Q7</text>
<text x="122.1" y="145.2">4</text>
<text x="127.2" y="145.2">3</text>
<text x="183.7" y="144.1" transform="rotate(-90 183.7 144.1)">104</text>
<text x="189.1" y="144.1" transform="rotate(-90 189.1 144.1)">105</text>
<text x="27.3" y="154.4">C7</text>
<text x="47.8" y="155.4" transform="rotate(-90 47.8 155.4)">104</text>
<text x="106" y="155.2">Z2</text>
<text x="122.1" y="150.6">6</text>
<text x="123.7" y="155.2">D2</text>
<text x="127.2" y="150.6">1</text>
<text x="153.6" y="150.6" transform="rotate(-90 153.6 150.6)">VDD</text>
<text x="179.9" y="150.6" transform="rotate(-90 179.9 150.6)">C10</text>
<text x="185.4" y="150" transform="rotate(-90 185.4 150)">C11</text>
<text x="213.1" y="155.7" transform="rotate(-90 213.1 155.7)">6</text>
<text x="214.4" y="152.5" transform="rotate(-90 214.4 152.5)">PA5</text>
<text x="215.8" y="155.7" transform="rotate(-90 215.8 155.7)">7</text>
<text x="217.1" y="152.5" transform="rotate(-90 217.1 152.5)">PA6</text>
<text x="218.5" y="155.7" transform="rotate(-90 218.5 155.7)">8</text>
<text x="219.8" y="152.5" transform="rotate(-90 219.8 152.5)">PA7</text>
<text x="221.2" y="155.7" transform="rotate(-90 221.2 155.7)">9</text>
<text x="222.5" y="152.5" transform="rotate(-90 222.5 152.5)">PB5</text>
<text x="225.3" y="152.5" transform="rotate(-90 225.3 152.5)">PB4/RST</text>
<text x="27.3" y="159.8">104</text>
<text x="43.4" y="157.9" transform="rotate(-90 43.4 157.9)">C9</text>
<text x="51.8" y="159" transform="rotate(-90 51.8 159)">R6</text>
<text x="54.3" y="159.6" transform="rotate(-90 54.3 159.6)">104</text>
<text x="73.5" y="159" transform="rotate(-90 73.5 159)">R19</text>
<text x="76" y="159.6" transform="rotate(-90 76 159.6)">104</text>
<text x="105.5" y="161.2">12V</text>
<text x="116.7" y="159.8" transform="rotate(-90 116.7 159.8)">R9</text>
<text x="119.4" y="159.6" transform="rotate(-90 119.4 159.6)">104</text>
<text x="138.4" y="159.8" transform="rotate(-90 138.4 159.8)">R11</text>
<text x="141.1" y="159.6" transform="rotate(-90 141.1 159.6)">104</text>
<text x="182.2" y="160.1">HPV2</text>
<text x="223.9" y="157" transform="rotate(-90 223.9 157)">10</text>
<text x="110.2" y="165.2">331</text>
<text x="110.7" y="167.7">R8</text>
<text x="125.3" y="167.1">BSS138</text>
<text x="146.9" y="165.5">TDAT</text>
<text x="178" y="165.5">HVEN12</text>
<text x="21.7" y="168.9" transform="rotate(-90 21.7 168.9)">HVP2</text>
<text x="36.2" y="173.7">HVEN9</text>
<text x="66.8" y="173.9" transform="rotate(-90 66.8 173.9)">Q1</text>
<text x="80.1" y="173.9" transform="rotate(-90 80.1 173.9)">Q6</text>
<text x="128.1" y="169.6">Q3</text>
<text x="180" y="168.2">HVEN9</text>
<text x="188.8" y="173.4">331</text>
<text x="189.1" y="170.9">R4</text>
<text x="210" y="170.9">R16</text>
<text x="210.3" y="173.4">102</text>
<text x="231" y="170.4" transform="rotate(-90 231 170.4)">R22</text>
<text x="233.4" y="170.1" transform="rotate(-90 233.4 170.1)">331</text>
<text x="241.8" y="170.4" transform="rotate(-90 241.8 170.4)">R15</text>
<text x="244.3" y="170.1" transform="rotate(-90 244.3 170.1)">331</text>
<text x="251" y="169" transform="rotate(-90 251 169)">104</text>
<text x="64.3" y="176.9" transform="rotate(-90 64.3 176.9)">BSS138</text>
<text x="82.5" y="176.4" transform="rotate(-90 82.5 176.4)">BSS138</text>
<text x="105.8" y="174.9" transform="rotate(-90 105.8 174.9)">12V</text>
<text x="196.8" y="175.8" transform="rotate(-90 196.8 175.8)">1</text>
<text x="202.2" y="175.8" transform="rotate(-90 202.2 175.8)">2</text>
<text x="247.8" y="175" transform="rotate(-90 247.8 175)">C13</text>
<text x="51.8" y="183.4" transform="rotate(-90 51.8 183.4)">R5</text>
<text x="54.3" y="184" transform="rotate(-90 54.3 184)">104</text>
<text x="89.8" y="183.4" transform="rotate(-90 89.8 183.4)">R18</text>
<text x="92.2" y="184" transform="rotate(-90 92.2 184)">104</text>
<text x="104.7" y="184.5">HVEN12</text>
<text x="206" y="180.2">E1</text>
<text x="206.2" y="182.6">LED0606YG</text>
<text x="234.8" y="180.2" transform="rotate(-90 234.8 180.2)">SW4</text>
<text x="237.2" y="181.2" transform="rotate(-90 237.2 181.2)">RESET OPTION</text>
<text x="251.3" y="180.4" transform="rotate(-90 251.3 180.4)">SW1</text>
<text x="253.5" y="181.5" transform="rotate(-90 253.5 181.5)">BREAK</text>
<text x="148.4" y="188.6">D2,D3,D4 BAT54TW</text>
<text x="148.4" y="191.3">Q2,Q5,Q7 BSS84</text>
<text x="196.8" y="187.5" transform="rotate(-90 196.8 187.5)">4</text>
<text x="202.2" y="187.5" transform="rotate(-90 202.2 187.5)">3</text>
<text x="148.4" y="194">Q1,Q3,Q4,Q6 BSS138</text>
</g>
</svg>
